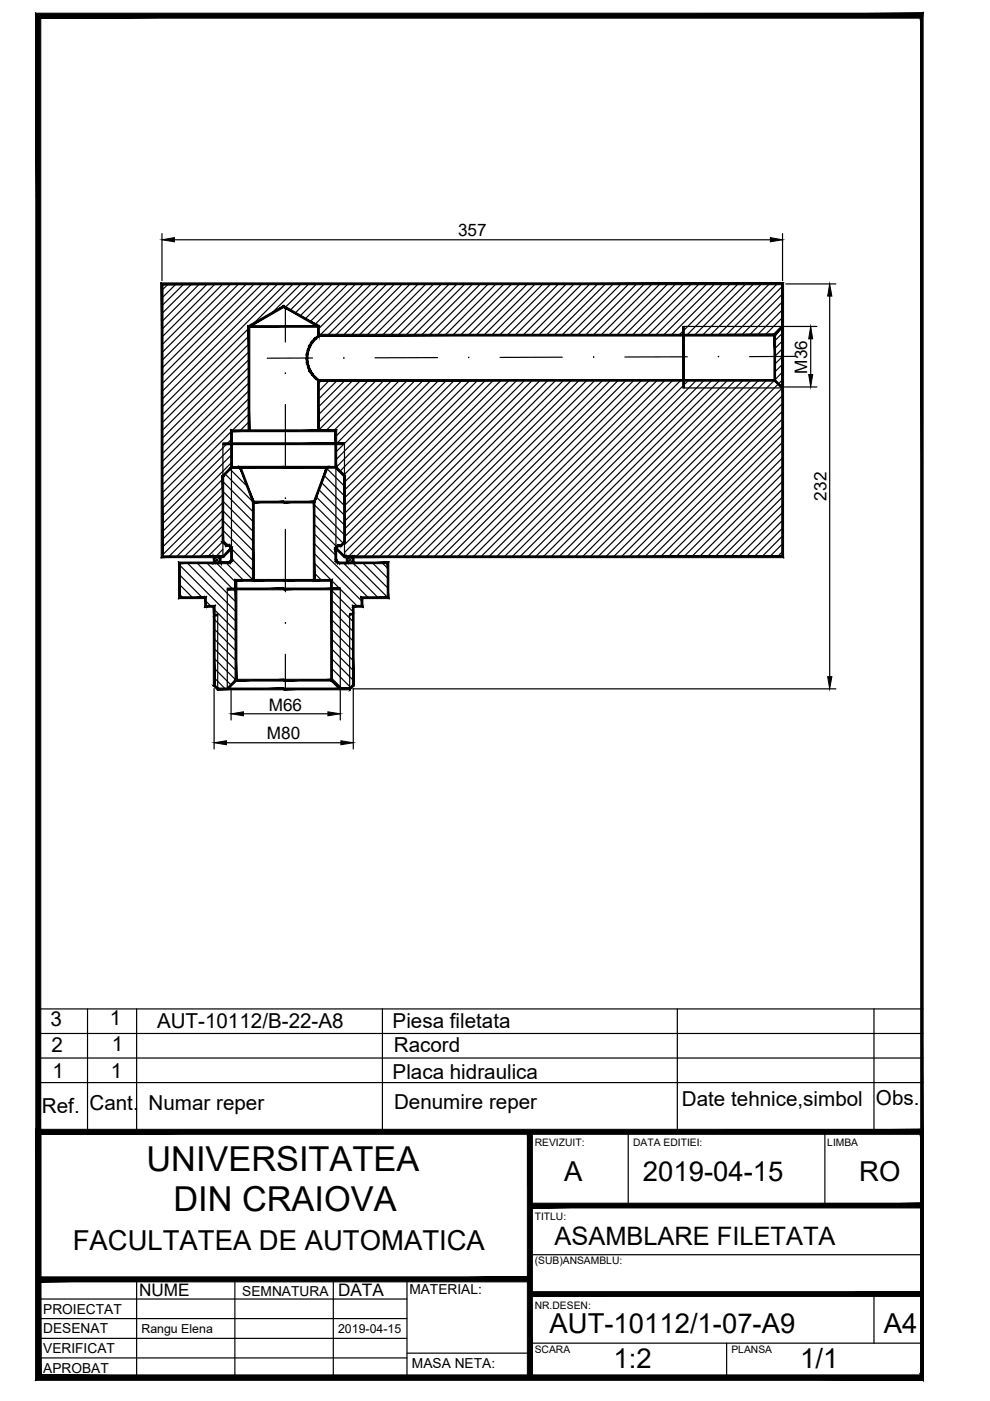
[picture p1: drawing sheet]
<svg xmlns="http://www.w3.org/2000/svg" width="210mm" height="297mm" viewBox="0 0 210 297" stroke-linecap="round" stroke-linejoin="round" font-family="sans-serif">
<!-- layer: 0 -->
<g fill="#000" stroke="#000" stroke-width=".21">
<path d="M34.3 50.8l2.7-.4v.9zM163.3 50.4l2.6 .4-2.6 .5zM72.9 75.8v.2zM99.3 75.7l.2 .1-.1 .1zM125.8 75.6l.2 .1-.1 .1zM152.3 75.6h.1l-.1 .1zM171.9 69.2l.4 2.6h-.8zM171.5 79.4h.8l-.4 2.6zM175.9 60.2l.5 2.6h-.9zM60.5 132v.2zM45.4 157.5l2.6-.4v.8zM49 151.3l2.6-.4v.9z"/>
<path d="M69.5 150.9l2.7 .4-2.7 .5zM72.3 157.1l2.6 .4-2.6 .4zM175.5 143.5h.9l-.5 2.5z"/>
<path d="M195.7 3.3l-.5 .6 .5 288.2zM195.2 3.9l.5 288.2-.5-.6z"/>
<path d="M52.7 69l.2 .4 7.3-4.6zM52.9 69.4l7.3-4.6v.4zM60.2 64.8v.4l7.4 3.8zM60.2 65.2l7.4 3.8-.1 .4z"/>
<path d="M66.7 71.7l.7-.6 .2 .3zM66.7 71.7l.2 .3 .7-.6zM66.7 71.7l.2 .3-.8 .4zM66.1 72.4l.3 .2 .5-.6zM66.1 72.4l.3 .2-.9 .6zM65.5 73.2l.4 .2 .5-.8zM65.5 73.2l.4 .2-.7 .7zM65.9 73.4l-.7 .7 .3 .1zM65.2 74.1l.3 .1-.5 .8zM65.5 74.2l-.5 .8 .3 .1zM65 75l.3 .1-.4 .8zM65.3 75.1l-.4 .8h.3zM64.9 75.9h.3l-.2 1zM65.2 75.9l-.2 1 .3-.1zM65 76.9l.3-.1-.1 1zM65.3 76.8l-.1 1 .3-.1zM65.2 77.8l.3-.1v1zM65.5 77.7v1l.4-.2zM65.5 78.7l.4-.2 .2 1zM65.9 78.5l.2 1 .3-.3zM66.1 79.5l.3-.3 .3 1zM66.4 79.2l.3 1 .2-.3zM66.7 80.2l.2-.3 .5 .9zM66.9 79.9l.5 .9 .2-.3z"/>
<path d="M67.5 70.9v.3l96.9-.3zM67.5 71.2l96.9-.3-.3 .3zM164.4 70.9l-.3 .3 .3 9.6zM164.1 71.2l.3 9.6-.3-.3zM67.5 80.8h96.9l-.3-.3zM67.5 80.5h96.6l-96.6 .3z"/>
<path d="M144.8 71.1l.3 9.5v-9.5zM144.8 71.1l.3 9.5h-.3z"/>
<path d="M165.8 69.1l-1.7 1.9 .3 .2zM165.8 69.1l.2 .2-1.6 1.9z"/>
<path d="M52.6 69v22.3h.4zM52.6 69l.4 .4v21.9zM52.6 69l.4 .4 14.7-.4zM53 69.4l14.7-.4-.4 .4zM67.3 69.4l.4 1.8v-2.2zM67.3 69.4l.4 1.8h-.4z"/>
<path d="M49.2 99.3h11v-.4zM49 98.9h11.2l-11 .4zM49 98.9l-1.6 2.1 1.8-1.7zM49 98.9l-1.6 2.1-.3-.2zM47.1 100.8l.3 14.1v-13.9zM47.1 100.8l.3 14.1-.3 .1zM47.1 115l1 .5-.7-.6zM47.1 115l1 .5-.2 .3zM48.1 115.5l-.2 .3 .5-.3zM47.9 115.8l.5-.3v.3z"/>
<path d="M60.2 98.9v.4l11.1-.4zM60.2 99.3l11.1-.4-.2 .4zM71.3 98.9l-.2 .4 2.2 1.5zM71.1 99.3l2.2 1.5-.4 .2zM72.9 101l.4 14v-14.2zM72.9 101l.4 14-.4-.1zM72.9 114.9l-.5 .9 .9-.8zM72.9 114.9l-.5 .9-.2-.3zM72.2 115.5l-.3 .3h.5zM71.9 115.5h.3l-.3 .3z"/>
<path d="M67.3 80.5l.4 10.8v-10.8zM67.3 80.5l.4 10.8h-.4z"/>
<path d="M71 91.5v7.6h.4zM71 91.5l.4-.4v8zM49.3 91.5h21.7l.4-.4zM48.9 91.1h22.5l-22.1 .4zM48.9 91.1l.4 8v-7.6zM48.9 91.1l.4 8h-.4z"/>
<path d="M47.3 94.3h25.7v-.4zM47.3 93.9h25.7l-25.7 .4z"/>
<path d="M144.8 69.2v13.1h.3zM144.8 69.2h.3v13.1z"/>
<path d="M164.1 80.8l1.9 1.4-1.6-1.7zM164.1 80.8l1.9 1.4-.2 .2z"/>
<path d="M45.2 117.9l.4 .3 1.3-.3zM45.6 118.2l1.3-.3-.4 .3zM46.9 117.9l-.4 .3 .4 1.3zM46.5 118.2l.4 1.3-.4-.3zM45.2 119.5h1.7l-.4-.3zM45.2 119.5l.4-.3h.9zM45.2 117.9v1.6l.4-.3zM45.2 117.9l.4 .3v1z"/>
<path d="M49 116.1l-1.9 1.8 .3 .3zM49 116.1l.2 .2-1.8 1.9z"/>
<path d="M48.4 119.2l.3 .3h-.3zM48.4 119.2l.3 .3-.1-.4zM48.6 119.1l.4 .2-.3 .2zM48.6 119.1l.4 .2-.3-.3zM48.7 119h.5l-.2 .3zM48.9 118.8l-.2 .2h.5zM48.9 118.8l.4-.2-.1 .4zM48.9 118.6v.2l.4-.2z"/>
<path d="M38.2 119.5h10.2v-.3zM37.9 119.2h10.5l-10.2 .3zM37.9 119.2l.3 7.3v-7zM37.9 119.2l.3 7.3-.3 .4zM38.2 126.5l-.3 .4 5.8-.4zM37.9 126.9l5.8-.4-.3 .4zM43.7 126.5l-.3 .4 .3 1.5zM43.4 126.9l.3 1.5-.3 .3zM43.7 128.4l-.3 .3 2.2-.3zM43.4 128.7l2.2-.3-.4 .3zM45.6 128.4l-.4 .3 .4 16.5zM45.2 128.7l.4 16.5-.4 .2zM45.2 145.4l1 .5-.6-.7zM45.2 145.4l1 .5-.1 .4zM46.2 145.9l-.1 .4 14.1-.4zM46.1 146.3l14.1-.4v.4z"/>
<path d="M49.2 116l.1 .4h-.4zM48.9 116.2v.2l.3-.4zM49 115.7l.2 .3-.3 .2zM49 115.7l-.3 .3 .2 .2zM48.7 115.5l.3 .2-.3 .3zM48.7 115.5l-.1 .4 .1 .1zM48.4 115.5h.3l-.1 .4zM48.4 115.5v.3l.2 .1z"/>
<path d="M48.9 116.4l.4 2.2v-2.2zM48.9 116.4l.4 2.2h-.4z"/>
<path d="M71 118.6h.4l-.3 .4zM71.4 118.6l-.3 .4 .3-.2zM71.1 119l.3-.2-.1 .5zM71.4 118.8l-.1 .5 .3-.3zM71.3 119.3l.3-.3v.5zM71.6 119v.5l.1-.4zM71.7 119.1l.2 .4h-.3zM71.7 119.1l.2 .4v-.3z"/>
<path d="M71.3 116.1l-.2 .2 2.1 1.6zM71.1 116.3l2.1 1.6-.3 .3z"/>
<path d="M71 116.4l.4 2.2v-2.2zM71 116.4l.4 2.2h-.4z"/>
<path d="M71.6 115.5h.3v.3zM71.6 115.5l.1 .4 .2-.1zM71.3 115.7l.3-.2 .1 .4zM71.3 115.7l.3 .3 .1-.1zM71.3 115.7l.3 .3h-.5zM71.1 116l.3 .2 .2-.2zM71.1 116l.3 .2-.4 .2zM71 116.4h.4v-.2z"/>
<path d="M71.9 119.2v.3l10.5-.3zM71.9 119.5l10.5-.3-.3 .3zM82.4 119.2l-.3 .3 .3 7.4zM82.1 119.5l.3 7.4-.3-.4zM76.9 126.9h5.5l-.3-.4zM76.6 126.5h5.5l-5.2 .4zM76.6 126.5l.3 2.2v-1.8zM76.6 126.5l.3 2.2-.3-.3zM75.1 128.7h1.8l-.3-.3zM74.7 128.4h1.9l-1.5 .3zM74.7 128.4l.4 17v-16.7zM74.7 128.4l.4 17-.4-.2zM74.7 145.2l-.5 1.1 .9-.9zM74.7 145.2l-.5 1.1-.1-.4zM60.2 146.3h14l-.1-.4zM60.2 145.9h13.9l-13.9 .4z"/>
<path d="M73 117.9v.3l92.7-.3zM73 118.2l92.7-.3 .4 .3zM165.7 60.4v57.5l.4 .3zM165.7 60.4l.4-.4v58.2zM34.6 60.4h131.1l.4-.4zM34.2 60h131.9l-131.5 .4zM34.2 60l.4 57.9v-57.5zM34.2 60l.4 57.9-.4 .3zM34.6 117.9l-.4 .3 13.1-.3zM34.2 118.2l13.1-.3v.3z"/>
<path d="M73.4 117.9l.4 .3 1.3-.3zM73.8 118.2l1.3-.3-.4 .3zM75.1 117.9l-.4 .3 .4 1.3zM74.7 118.2l.4 1.3-.4-.3zM73.4 119.5h1.7l-.4-.3zM73.4 119.5l.4-.3h.9zM73.4 117.9v1.6l.4-.3zM73.4 117.9l.4 .3v1z"/>
<path d="M45.4 130.6h.8v-.4zM45.4 130.2h.8l-.8 .4z"/>
<path d="M74.1 130v.4l.8-.4zM74.1 130.4l.8-.4v.4z"/>
<path d="M195.7 240l-.5 .5 .5 51.6zM195.2 240.5l.5 51.6-.5-.6z"/>
<path d="M112.4 255.1v1l83.3-1zM112.4 256.1l83.3-1v1z"/>
<path d="M8.1 270.7v1.1l104.3-1.1zM8.1 271.8l104.3-1.1v1.1z"/>
<path d="M112.4 273.9v1l83.3-1zM112.4 274.9l83.3-1v1z"/>
<path d="M7.6 239.4v53.2l1.1-1.1zM7.6 239.4l1.1 1.1v51zM7.6 239.4l1.1 1.1 187-1.1zM8.7 240.5l187-1.1-.5 1.1zM195.7 239.4l-.5 1.1 .5-.5z"/>
<path d="M7.6 2.8v289.8l1.1-1.1zM7.6 2.8l1.1 1.1v287.6zM7.6 2.8l1.1 1.1 187-1.1zM8.7 3.9l187-1.1-.5 1.1zM195.7 2.8l-.5 1.1 .5-.6z"/>
<path d="M111.8 240v52.1h1.1zM111.8 240h1.1v52.1z"/>
<path d="M195.2 291.5l.5 1.1v-.5zM8.7 291.5h186.5l.5 1.1zM7.6 292.6h188.1l-187-1.1z"/>
<path d="M195.2 291.5l.5 1.1v-.5zM8.7 291.5h186.5l.5 1.1zM7.6 292.6h188.1l-187-1.1z"/>
<circle cx="60.5" cy="79.1" r=".07"/>
<circle cx="60.5" cy="105.6" r=".07"/>
</g>
<g fill="none" stroke="#000" stroke-width=".25">
<path d="M34.3 49.5v10M37 50.8h126.3M165.9 49.5v10M35.7 60.2l-1.4 1.3M37.4 60.2l-3.1 3M39 60.2l-4.7 4.6M40.7 60.2l-6.4 6.3M42.3 60.2l-8 8M44 60.2l-9.7 9.6M45.6 60.2l-11.3 11.3M47.3 60.2l-13 12.9M48.9 60.2l-14.6 14.6"/>
<path d="M50.6 60.2l-16.3 16.2M52.3 60.2l-18 17.9M52.8 69.6l-18.5 18.4M52.8 71.2l-18.5 18.5M52.8 72.9l-18.5 18.4M52.8 74.5l-18.5 18.5M52.8 76.2l-18.5 18.4M52.8 77.9l-18.5 18.4M52.8 79.5l-18.5 18.4M53.9 60.2l-19.6 19.5M55.6 60.2l-21.3 21.2M57.2 60.2l-22.9 22.8"/>
<path d="M58.9 60.2l-24.6 24.5M60.5 60.2l-26.2 26.2M62.2 60.2l-8.6 8.5M63.8 60.2l-6.3 6.3M65.5 60.2l-5 5v7.3M66.3 75.9h-9.6M67.1 60.2l-5.6 5.6M68.8 60.2l-6.2 6.2M70.5 60.2l-6.9 6.8M72.1 60.2l-7.4 7.4M73.8 60.2l-8 8M75.4 60.2l-8.6 8.6"/>
<path d="M77.1 60.2l-9.6 9.5M78.7 60.2l-10.9 10.9M80.4 60.2l-10.9 10.9M82 60.2l-10.9 10.9M83.7 60.2l-10.9 10.9M85.3 60.2l-10.8 10.9M87 60.2l-10.9 10.9M88.7 60.2l-10.9 10.9M90.3 60.2l-10.9 10.9M92 60.2l-10.9 10.9M92.8 75.8l-13.3 .1M93.6 60.2l-10.9 10.9"/>
<path d="M95.3 60.2l-10.9 10.9M96.9 60.2l-10.9 10.9M98.6 60.2l-10.9 10.9M100.2 60.2l-10.9 10.9M101.9 60.2l-10.9 10.9M103.5 60.2l-10.8 10.9M105.2 60.2l-10.9 10.9M106.9 60.2l-10.9 10.9M108.5 60.2l-10.9 10.9M110.2 60.2l-10.9 10.9M111.8 60.2l-10.9 10.9M113.5 60.2l-10.9 10.9"/>
<path d="M115.1 60.2l-10.9 10.9M116.8 60.2l-10.9 10.9M118.4 60.2l-10.9 10.9M119.2 75.7l-13.2 .1M120.1 60.2l-10.9 10.9M121.7 60.2l-10.8 10.9M123.4 60.2l-10.9 10.9M125.1 60.2l-10.9 10.9M126.7 60.2l-10.9 10.9M128.4 60.2l-10.9 10.9M130 60.2l-10.9 10.9M131.7 60.2l-10.9 10.9"/>
<path d="M133.3 60.2l-10.9 10.9M135 60.2l-10.9 10.9M136.6 60.2l-10.9 10.9M138.3 60.2l-10.9 10.9M139.9 60.2l-10.8 10.9M141.6 60.2l-10.9 10.9M143.3 60.2l-10.9 10.9M144.9 79v1.6M144.9 60.2l-10.9 10.9M144.9 69.2h21M145.7 75.6l-13.2 .1M146.6 60.2l-10.9 10.9"/>
<path d="M148.2 60.2l-10.9 10.9M149.9 60.2l-10.9 10.9M151.5 60.2l-10.9 10.9M153.2 60.2l-10.9 10.9M154.8 60.2l-10.9 10.9M156.5 60.2l-10.9 10.9M158.1 60.2l-10.9 10.9M159.8 60.2l-10.9 10.9M161.4 60.2l-10.8 10.9M163.1 60.2l-10.9 10.9M164.8 60.2l-10.9 10.9M165.9 75.6l-1.6 1.6"/>
<path d="M165.9 60.7l-10.4 10.4M165.9 62.3l-8.7 8.8M165.9 64l-7.1 7.1M165.9 65.7l-5.4 5.4M165.9 67.3l-3.7 3.8M165.9 69l-2.1 2.1M165.9 70.6l-1.6 1.7M165.9 72.3l-1.6 1.6M165.9 73.9l-1.6 1.7M165.9 77.2l-1.6 1.7M165.9 78.9l-1.6 1.7M166.3 69.2h6.9"/>
<path d="M166.6 60.2h10.6M168.6 75.6h-9.7M171.9 71.8v7.6M175.9 62.8v80.7M47.3 94.1v24M48.7 99.4l3.8 3.8M49.1 91.4l-14.8 14.8M49.1 93.1l-14.8 14.8M49.1 94.8l-14.8 14.7M49.1 96.4l-14.8 14.8M49.1 98.1l-14.8 14.7M49.1 99.1v17.1"/>
<path d="M50.4 99.1l.8 .8M52.8 81.2l-18.5 18.4M52.8 82.8l-18.5 18.4M52.8 84.5l-18.5 18.4M52.8 86.1l-18.5 18.5M52.8 87.8l-3.6 3.5M52.8 89.4l-1.9 1.9M52.8 91.1l-.3 .2M60.5 85.8v13.2M68.2 80.6l-.7 .7M69.3 99.3l3.7 3.8M69.8 80.6l-2.3 2.4"/>
<path d="M71.1 99.1l1.9 1.9M71.2 99.1v17.1M71.5 80.6l-4 4M73 94.1v24M73.2 80.6l-5.7 5.7M74.8 80.6l-7.3 7.3M76.5 80.6l-9 9M78.1 80.6l-10.6 10.6M79.8 80.6l-10.7 10.7M81.4 80.6l-10.6 10.7M83.1 80.6l-11.9 11.9M84.7 80.6l-13.5 13.5"/>
<path d="M86.4 80.6l-15.2 15.2M88 80.6l-16.8 16.9M89.7 80.6l-18.4 18.5M91.4 80.6l-19.3 19.3M93 80.6l-20.1 20.2M94.7 80.6l-21.7 21.6M96.3 80.6l-23.3 23.3M98 80.6l-25 25M99.6 80.6l-26.6 26.6-4.8-4.9M101.3 80.6l-28.3 28.3M102.9 80.6l-29.9 29.9M104.6 80.6l-31.6 31.6"/>
<path d="M106.2 80.6l-33.2 33.2M107.9 80.6l-34.9 34.9M109.6 80.6l-36.6 36.5M111.2 80.6l-37.4 37.5M112.9 80.6l-37.4 37.5M114.5 80.6l-37.4 37.5M116.2 80.6l-37.4 37.5M117.8 80.6l-37.4 37.5M119.5 80.6l-37.4 37.5M121.1 80.6l-37.4 37.5M122.8 80.6l-37.4 37.5M124.4 80.6l-37.3 37.5"/>
<path d="M126.1 80.6l-37.4 37.5M127.8 80.6l-37.4 37.5M129.4 80.6l-37.4 37.5M131.1 80.6l-37.4 37.5M132.7 80.6l-37.4 37.5M134.4 80.6l-37.4 37.5M136 80.6l-37.4 37.5M137.7 80.6l-37.4 37.5M139.3 80.6l-37.3 37.5M141 80.6l-37.4 37.5M142.6 80.6l-37.3 37.5M144.3 80.6l-37.4 37.5"/>
<path d="M144.9 82.3h21M146 80.6l-37.4 37.5M147.6 80.6l-37.4 37.5M149.3 80.6l-37.4 37.5M150.9 80.6l-37.4 37.5M152.6 80.6l-37.4 37.5M154.2 80.6l-37.4 37.5M155.9 80.6l-37.4 37.5M157.5 80.6l-37.3 37.5M159.2 80.6l-37.4 37.5M160.8 80.6l-37.3 37.5M162.5 80.6l-37.4 37.5"/>
<path d="M164.2 80.6l-37.4 37.5M165.9 80.5l-37.5 37.6M165.9 82.2l-35.8 35.9M165.9 83.9l-34.2 34.2M165.9 85.5l-32.5 32.6M165.9 87.2l-30.9 30.9M165.9 88.8l-29.2 29.3M165.9 90.5l-27.5 27.6M165.9 92.1l-25.9 26M165.9 93.8l-24.2 24.3M165.9 95.4l-22.6 22.7M165.9 97.1l-20.9 21"/>
<path d="M165.9 98.7l-19.3 19.4M166.3 82h6.9M38 119.8l12 11.9M39.7 119.3l10.3 10.4M41.8 119.3l8.2 8.3M43.8 119.3l6.2 6.3M45.4 118.1l1.3 1.2h-1.3l1.3-1.2M45.9 119.3l4.1 4.2M47.3 112.4l6.4 6.5M47.3 110.4l6.4 6.4M47.3 101.6l-13 12.9M47.3 103.2l-13 12.9"/>
<path d="M47.3 104.9l-13 12.9M47.3 106.6l-11.6 11.5M47.3 108.2l-9.9 9.9M47.3 109.9l-8.3 8.2M47.3 111.5l-6.6 6.6M47.3 113.2l-5 4.9M47.3 114.8l-3.3 3.3M47.3 116.5l-1.6 1.6M47.3 114.5l1.1 1.2M47.3 108.3l6.4 6.5M47.3 106.3l6.4 6.4M47.3 104.2l6.4 6.4"/>
<path d="M47.3 102.1l6.4 6.4M47.7 100.5l6 6M47.9 119.3l3.7 3.7M49.1 118.4l4.6 4.6M49.1 116.3l4.6 4.6M60.5 112.2v13.3M66.6 117.3l10.1 10.2M66.6 115.2l11.5 11.5M66.6 113.2l4.6 4.6M66.6 119.4l3.6 3.6M66.6 111.1l4.8 4.8M66.6 109.1l6.2 6.1"/>
<path d="M66.6 107l6.4 6.4M67 105.3l6 6M67.6 103.8l5.4 5.5M68.7 100.8l4.3 4.4M72.8 119.3l7.4 7.4M73.7 118.2l1.2 1.1v-1.2l-1.3 1.2M74.9 119.3l7.3 7.4M76.9 119.3l5.4 5.4M79 119.3l3.3 3.3M81 119.3l1.3 1.3M165.9 100.4l-17.6 17.7M165.9 102.1l-16 16"/>
<path d="M165.9 103.7l-14.3 14.4M165.9 105.4l-12.7 12.7M165.9 107l-11 11.1M165.9 108.7l-9.3 9.4M165.9 110.3l-7.7 7.8M165.9 112l-6 6.1M165.9 113.6l-4.4 4.5M165.9 115.3l-2.7 2.8M165.9 116.9l-1.1 1.2M38 126l.8 .7M38 123.9l2.8 2.8M38 121.8l4.9 4.9"/>
<path d="M43.6 127.4l1.2 1.2M45.4 139.6l4.6 4.6M45.4 137.5l4.6 4.6M45.4 135.4l4.6 4.6M45.4 133.3l4.6 4.7M45.4 131.3l4.6 4.6M45.4 129.2l4.6 4.6M46.2 130.4v15.6M60.5 138.7v7.3M66.6 121.5l1.6 1.5M70.3 139.6l4.6 4.6M70.3 137.5l4.6 4.7"/>
<path d="M70.3 135.5l4.6 4.6M70.3 133.4l4.6 4.6M70.3 131.4l4.6 4.5M70.3 129.3l4.6 4.6M70.3 127.2l4.6 4.6M70.3 125.1l4.6 4.7M70.3 123.1l5.5 5.5M74.1 130.2v15.8M45.4 143.7l2.4 2.3M45.4 141.6l3.6 3.6M45.4 146v12.8M48 157.5h24.3"/>
<path d="M49 145.9v6.8M51.6 151.3h17.9M70.3 143.8l2.3 2.2M70.3 141.7l4.1 4.1M72.2 146.3v6.4M74.8 146h102.4M74.9 146v12.8M8.1 219.1h187.6M8.1 213.9h187.6M18.6 213.9v26.1M29 213.9v26.1M81.1 213.9v26.1"/>
<path d="M143.6 213.9v26.1M185.3 213.9v26.1M8.1 229.5h187.6M8.1 224.3h187.6M133.2 240v15.6M174.9 240v15.6M8.1 279.6h78.2M8.1 275.4h78.2M29 271.2v20.9M49.8 271.2v20.9M70.7 271.2v20.9M86.3 271.2v20.9"/>
<path d="M112.4 266h83.3M185.3 274.4v10.4M8.1 287.9h78.2M8.1 283.8h78.2M86.3 286.9h26.1M112.4 284.8h83.3M154.1 284.8v7.3"/>
</g>
<!-- layer: Contur -->
<g fill="#000" stroke="#000" stroke-width=".21">
<path d="M51.2 99.3h9v-.4zM50.7 98.9h9.5l-9 .4zM50.7 98.9l3.2 7.5-2.7-7.1zM50.7 98.9l3.2 7.5-.4 .1zM53.5 106.5l.4 16.7v-16.8zM53.5 106.5l.4 16.7-.4-.3zM50.2 123.2h3.7l-.4-.3zM49.8 122.9h3.7l-3.3 .3zM49.8 122.9l.4 21.4v-21.1zM49.8 122.9l.4 21.4-.4-.2zM49.8 144.1l-1.5 2.1 1.9-1.9zM49.8 144.1l-1.5 2.1-.2-.3z"/>
<path d="M60.2 98.9v.4l9.5-.4zM60.2 99.3l9.5-.4-.6 .4zM69.1 99.3l-2.3 7.2 2.9-7.6zM69.1 99.3l-2.3 7.2-.4-.1zM66.4 106.4l.4 16.5v-16.4zM66.4 106.4l.4 16.5-.4 .3zM66.8 122.9l-.4 .3 4.1-.3zM66.4 123.2l4.1-.3-.4 .3zM70.5 122.9l-.4 .3 .4 20.9zM70.1 123.2l.4 20.9-.4 .2zM70.1 144.3l2.2 1.6-1.8-1.8zM70.1 144.3l2.2 1.6-.3 .3z"/>
<path d="M53.7 106.3v.3l6.5-.3zM53.7 106.6l6.5-.3v.3z"/>
<path d="M60.2 106.6h6.4v-.3zM60.2 106.3h6.4l-6.4 .3z"/>
<path d="M53.7 122.9v.3l6.5-.3zM53.7 123.2l6.5-.3v.3z"/>
<path d="M48.2 125.1h12v-.4zM48.2 124.7h12l-12 .4z"/>
<path d="M60.2 124.7v.4l12-.4zM60.2 125.1l12-.4v.4z"/>
<path d="M60.2 123.2h6.4v-.3zM60.2 122.9h6.4l-6.4 .3z"/>
<path d="M50 144v.4l10.2-.4zM50 144.4l10.2-.4v.4z"/>
<path d="M60.2 144.4h10.1v-.4zM60.2 144h10.1l-10.1 .4z"/>
</g>
<path d="M48.2 124.9v21.1M72.2 124.9v21.1" fill="none" stroke="#000" stroke-width=".25"/>
<g font-size="7.3">
<text x="31" y="248.3">UNIVERSITATEA</text>
<text x="36.8" y="256.7">DIN CRAIOVA</text>
</g>
<g font-size="5.8">
<text x="119.6" y="250.4">A</text>
<text x="136.3" y="250.4">2019-04-15</text>
<text x="182.2" y="250.4">RO</text>
<text x="15.4" y="265">FACULTATEA DE AUTOMATICA</text>
<text x="116.5" y="282.7">AUT-10112/1-07-A9</text>
<text x="187.4" y="282.7">A4</text>
<text x="130.1" y="290">1:2</text>
<text x="169.7" y="290">1/1</text>
</g>
<text font-size="5.4" x="117.6" y="263.9">ASAMBLARE FILETATA</text>
<g font-size="4.4">
<text x="10.7" y="217.6">3</text>
<text x="23.3" y="217.3">1</text>
<text x="33.3" y="218.1">AUT-10112/B-22-A8</text>
<text x="83.2" y="218.1">Piesa filetata</text>
<text x="10.9" y="223.1">2</text>
<text x="23.7" y="222.8">1</text>
<text x="83.5" y="223">Racord</text>
<text x="11.1" y="228.6">1</text>
<text x="23.5" y="228.5">1</text>
<text x="83.2" y="228.7">Placa hidraulica</text>
<text x="8.9" y="235.9">Ref.</text>
<text x="19" y="235.4">Cant.</text>
<text x="31.5" y="235.4">Numar reper</text>
<text x="83.5" y="235">Denumire reper</text>
<text x="144.6" y="234.4">Date tehnice,simbol</text>
<text x="185.7" y="234.2">Obs.</text>
</g>
<g font-size="3.6">
<text x="97.1" y="50.1">357</text>
<text x="171.2" y="79.2" transform="rotate(-90 171.2 79.2)">M36</text>
<text x="175.2" y="106.1" transform="rotate(-90 175.2 106.1)">232</text>
<text x="57" y="150.7">M66</text>
<text x="56.6" y="156.8">M80</text>
<text x="29.5" y="274.9">NUME</text>
<text x="71.7" y="274.9">DATA</text>
</g>
<g font-size="2.9">
<text x="51.4" y="274.9">SEMNATURA</text>
<text x="86.8" y="274.4">MATERIAL:</text>
<text x="9.2" y="278.6">PROIECTAT</text>
<text x="9.2" y="282.7">DESENAT</text>
<text x="9.2" y="286.9">VERIFICAT</text>
<text x="9.2" y="291">APROBAT</text>
<text x="87.3" y="290">MASA NETA:</text>
</g>
<g font-size="2.6">
<text x="30" y="282.7">Rangu Elena</text>
<text x="71.7" y="282.7">2019-04-15</text>
</g>
<g font-size="2.2">
<text x="113.4" y="243.1">REVIZUIT:</text>
<text x="134.3" y="243.1">DATA EDITIEI:</text>
<text x="175.4" y="243.1">LIMBA</text>
<text x="113.4" y="258.7">TITLU:</text>
<text x="113.4" y="268.1">(SUB)ANSAMBLU:</text>
<text x="113.4" y="277.5">NR.DESEN:</text>
<text x="113.4" y="286.9">SCARA</text>
<text x="155.1" y="286.9">PLANSA</text>
</g>
</svg>
